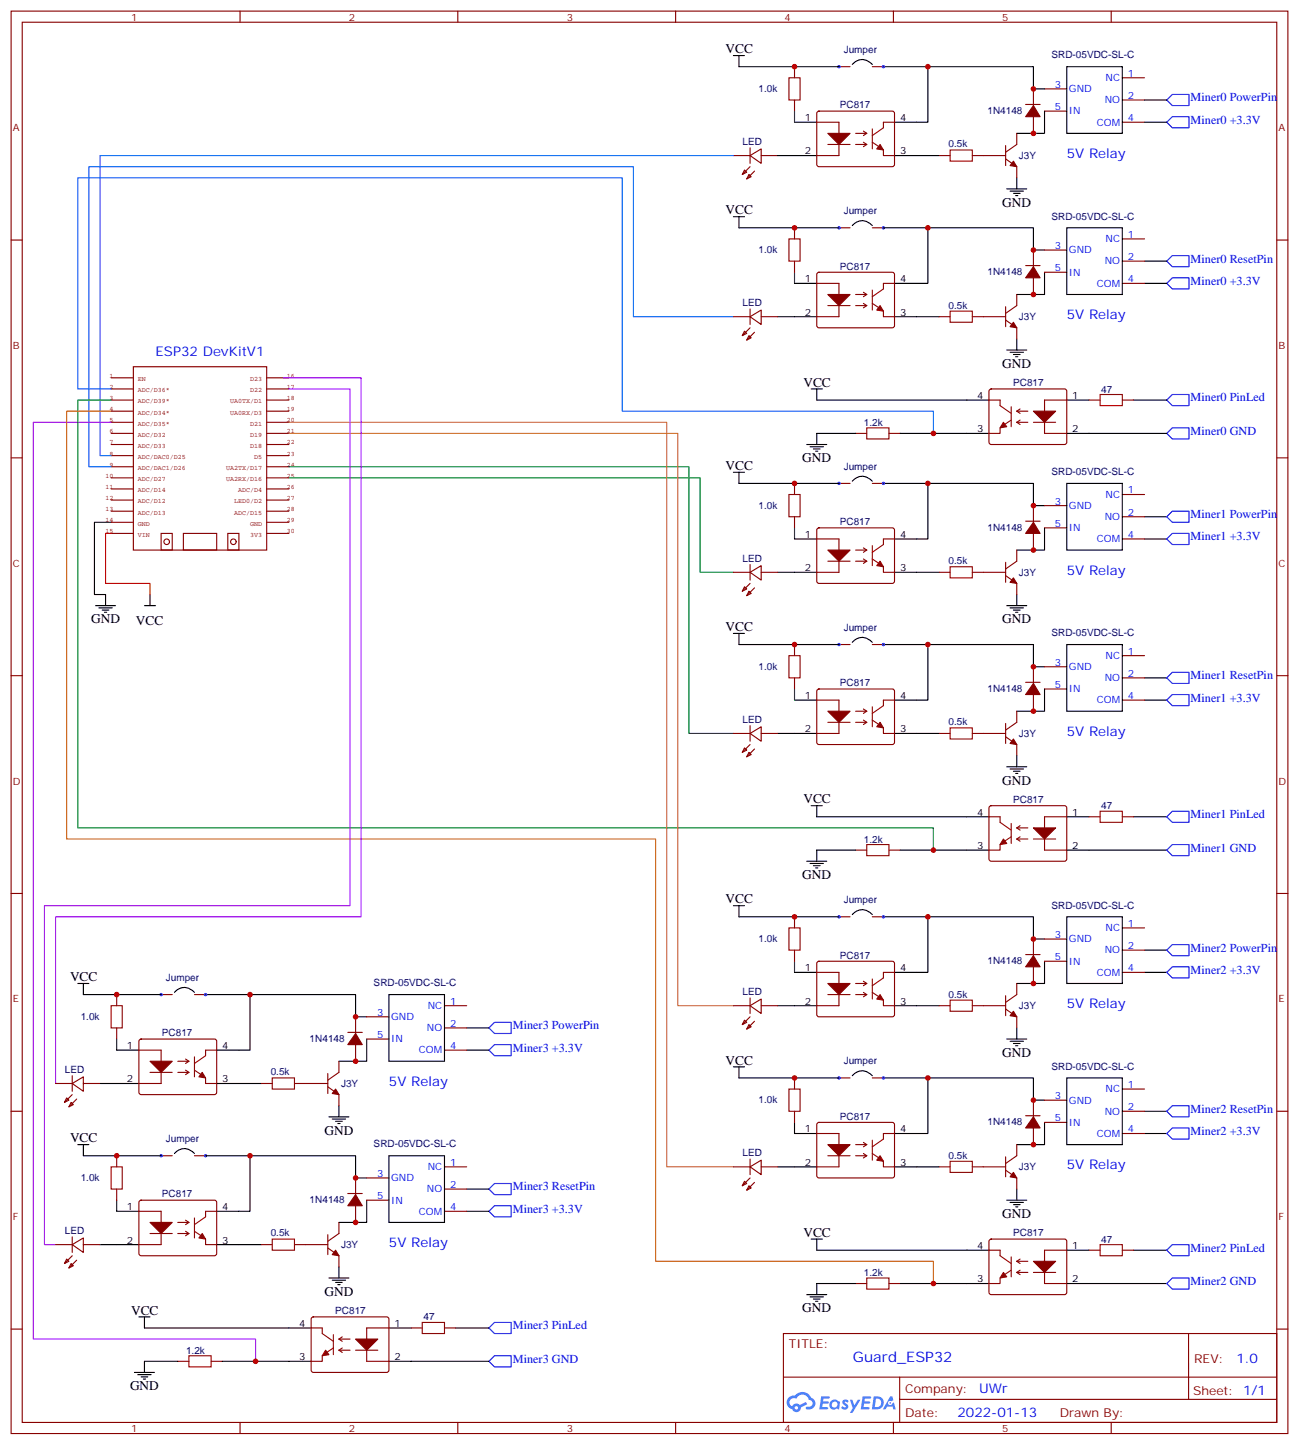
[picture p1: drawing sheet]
<svg xmlns="http://www.w3.org/2000/svg" width="412mm" height="459mm" viewBox="0 0 412 459" stroke-linecap="round" stroke-linejoin="round" font-family="sans-serif">
<g fill="none" stroke="#870000" stroke-width=".35">
<path d="M3.5 3.5h405.4v451.6h-405.4zM7.1 7.1h398.2v444.5h-398.2zM76.2 3.5v3.6M145.3 3.5v3.6M214.5 3.5v3.6M283.6 3.5v3.6M352.8 3.5v3.6M3.5 76.2h3.6M405.3 76.2h3.6M3.5 145.3h3.6M405.3 145.3h3.6M3.5 214.5h3.6"/>
<path d="M405.3 214.5h3.6M3.5 283.6h3.6M405.3 283.6h3.6M3.5 352.8h3.6M405.3 352.8h3.6M3.5 421.9h3.6M248.7 423.3h156.6v28.3h-156.6zM248.7 437.2h156.5M285.6 437.2v14.1M377.3 423.4v20.8M405.3 421.9h3.6M76.2 451.6v3.5"/>
<path d="M145.3 451.6v3.5M214.5 451.6v3.5M283.6 451.6v3.5M285.6 444.2h119.6M352.8 451.6v3.5"/>
</g>
<g fill="#5487ff">
<path d="M267.7 444.5a1.22 1.22 0 0 1 1.7 .3l-.4 .6a.47 .47 0 0 0-.3-.5 .47 .47 0 0 0-.5 .2l.1 .3a1.14 1.14 0 0 1 .8 1.7 1.14 1.14 0 0 1-1.9 0l-.2-.2 .5-.5 .7 .4a.29 .29 0 0 0 .3-.3 .29 .29 0 0 0-.2-.3 1.04 1.04 0 0 1-.6-1.7z"/>
<path d="M260.7 443.3h2.4l.3 .1-.2 .5-1.8 .1-.1 .9h1.5l.3 .3-.3 .4h-1.6l-.2 1.1h1.7l.2 .4-.2 .3h-2.6z"/>
<path d="M273.8 443.3l2.7 .1-.1 .5-1.8 .1-.2 .9h1.6l.3 .3-.4 .4h-1.6l-.1 1.1h1.7l.2 .4-.2 .3h-2.6z"/>
<path d="M282.6 443.3h.7l.3 1.2-.6 .3a.69 .69 0 0 0-1 .3 .69 .69 0 0 0 .4 1 .69 .69 0 0 0 .9-.6l.5-.3 .6 2.2h-.8l-.2-.9h-1.8l-.5 .9h-.8z"/>
<path d="M269.8 444.3h.8l.6 1.9 1.1-1.9h.9l-2.6 4.2h-.8l.9-1.5z"/>
<path d="M277.4 443.3l-.6 4.1h1.3a2.11 2.11 0 0 0 2.5-2.1 2.11 2.11 0 0 0-2.5-2zM278.1 444a1.43 1.43 0 0 1 1.6 1.6 1.43 1.43 0 0 1-2 1.1z"/>
<path d="M263.7 444.9a1.54 1.54 0 0 0-.1 2.1 1.54 1.54 0 0 0 2.2 .2l.6 .2 .3-2.3-.6-.3a1.49 1.49 0 0 0-2.4 .1zM264 445.9a.94 .94 0 0 1 1.8 0 .94 .94 0 0 1-1.8 0z"/>
<path d="M250.4 443.6a2.18 2.18 0 0 0 1.1 3.8 1.44 1.44 0 0 0 1.6 .9 1.44 1.44 0 0 0 1.2-1.5l2-1-.5-.7-1.9 .9a1.47 1.47 0 0 0-2.4 .5 1.39 1.39 0 0 1-.7-2 1.39 1.39 0 0 1 2-.5 2.12 2.12 0 0 1 2.2-1.3 2.12 2.12 0 0 1 1.9 1.7 1.14 1.14 0 0 1 1.1 1.4 1.14 1.14 0 0 1-1.7 .8 .43 .43 0 0 0-.5 .3 .43 .43 0 0 0 .4 .5 1.98 1.98 0 0 0 2.5-1.2 1.98 1.98 0 0 0-1.2-2.5 3.1 3.1 0 0 0-5.3-.7l-.9 .1zM252.3 446.9a.55 .55 0 0 1 1.1 0 .55 .55 0 0 1-1.1 0z"/>
<circle cx="282.6" cy="445.4" r=".26"/>
</g>
<g fill="none" stroke="#850000" stroke-width=".35">
<path d="M35.3 119.9h7M42.3 116.4h42.4v58.2h-42.4zM84.7 119.9h7M35.3 137.6h7M35.3 134.1h7M35.3 130.5h7M35.3 127h7M35.3 123.5h7M84.7 137.6h7M84.7 134.1h7M84.7 130.5h7M84.7 127h7"/>
<path d="M84.7 123.5h7M35.3 148.2h7M35.3 144.6h7M35.3 141.1h7M35.3 158.7h7M35.3 155.2h7M35.3 151.7h7M84.7 148.2h7M84.7 144.6h7M84.7 141.1h7M84.7 158.7h7M84.7 155.2h7"/>
<path d="M84.7 151.7h7M35.3 169.3h7M35.3 165.8h7M35.3 162.3h7M51.2 169.3h3.5v5.3h-3.5zM58.2 169.3h10.6v5.3h-10.6zM72.3 169.3h3.5v5.3h-3.5zM84.7 169.3h7M84.7 165.8h7M84.7 162.3h7"/>
<circle cx="52.9" cy="172" r=".88"/>
<circle cx="74.1" cy="172" r=".88"/>
</g>
<g fill="none" stroke="#a10000" stroke-width=".35">
<path d="M250.5 24.7h3.5v7.1h-3.5zM276.9 45.2l2.1 1.4M276.9 40.9v6.4M280.5 40.6l-3.6 2.4M301.6 47.6h7.1v3.6h-7.1zM250.5 75.8h3.5v7.1h-3.5zM276.9 92.1v6.3M276.9 96.3l2.1 1.4M280.5 91.7l-3.6 2.5M301.6 98.8h7.1v3.5h-7.1zM275.2 135.8h7v3.5h-7zM317.5 128.8l3.5 2.4"/>
<path d="M321 133.3l-2.1 1.5M321 129.1v6.4M349.2 125.2h7.1v3.6h-7.1zM250.5 157h3.5v7h-3.5zM276.9 173.2v6.4M276.9 177.4l2.1 1.5M280.5 172.9l-3.6 2.4M301.6 179.9h7.1v3.5h-7.1zM250.5 208.1h3.5v7.1h-3.5zM276.9 224.4v6.3M276.9 228.6l2.1 1.4M280.5 224l-3.6 2.5"/>
<path d="M301.6 231.1h7.1v3.5h-7.1zM349.2 257.5h7.1v3.6h-7.1zM275.2 268.1h7v3.5h-7zM317.5 261.1l3.5 2.4M321 261.4v6.4M321 265.6l-2.1 1.5M250.5 294.6h3.5v7h-3.5zM35.3 319.3h3.5v7h-3.5zM276.9 310.8v6.3M276.9 315l2.1 1.4M280.5 310.4l-3.6 2.5M301.6 317.5h7.1v3.5h-7.1z"/>
<path d="M61.7 339.7l2.2 1.4M61.7 335.5v6.3M65.3 335.1l-3.6 2.5M86.4 342.2h7.1v3.5h-7.1zM250.5 345.7h3.5v7.1h-3.5zM35.3 370.4h3.5v7.1h-3.5zM276.9 361.9v6.4M276.9 366.2l2.1 1.4M280.5 361.6l-3.6 2.5M301.6 368.7h7.1v3.5h-7.1zM61.7 386.6v6.4M61.7 390.9l2.2 1.4"/>
<path d="M65.3 386.3l-3.6 2.5M86.4 393.3h7.1v3.6h-7.1zM317.5 398.6l3.5 2.5M321 399v6.3M349.2 395.1h7.1v3.5h-7.1zM134.1 419.8h7v3.5h-7zM275.2 405.7h7v3.5h-7zM321 403.2l-2.1 1.4M60 430.4h7v3.5h-7zM102.3 423.3l3.5 2.5M105.8 427.9l-2.1 1.4M105.8 423.7v6.3"/>
</g>
<g fill="#a10000" stroke="#a10000" stroke-width=".35">
<path d="M279.4 45.9l1.1 1.7-2.2-.3z"/>
<path d="M318.6 134.1l1 1.4-2.1 .3z"/>
<path d="M279.4 97l1.1 1.8-2.2-.4z"/>
<path d="M279.4 229.3l1.1 1.8-2.2-.4z"/>
<path d="M318.6 266.3l1 1.5-2.1 .3z"/>
<path d="M279.4 178.2l1.1 1.7-2.2-.3z"/>
<path d="M279.4 366.9l1.1 1.8-2.2-.4z"/>
<path d="M318.6 403.9l1 1.4-2.1 .4z"/>
<path d="M279.4 315.7l1.1 1.8-2.2-.4z"/>
<path d="M64.2 340.4l1.1 1.8-2.2-.4z"/>
<path d="M64.2 391.6l1.1 1.7-2.2-.3z"/>
<path d="M103.4 428.6l1 1.4-2.1 .4z"/>
</g>
<g fill="none" stroke="#000" stroke-width=".35">
<path d="M232.8 17.6h3.6M234.6 17.6v3.6h31.7M252.2 38.8h7.1M270.6 20.5a4 4 0 0 1 6.3 0M280.5 21.2h47.6v7h3.5M294.6 21.2v17.6h-10.6M331.6 35.3v7h-8.8M338.7 21.2h17.6v21.1h-17.6zM363.4 38.8h7M363.4 31.8h7M246.9 49.4h12.4M284 49.4h14.1"/>
<path d="M319.6 60h6.4M322.8 56.4v3.6M232.8 68.8h3.6M234.6 68.8v3.5h31.7M270.6 71.6a4 4 0 0 1 6.3 0M280.5 72.3h47.6v7.1h3.5M294.6 72.3v17.7h-10.6M320.7 60.7h4.2M321.7 61.4h2.1M322.4 62.1h.7M338.7 72.3h17.6v21.2h-17.6zM252.2 90h7.1"/>
<path d="M331.6 86.4v7.1h-8.8M363.4 90h7M363.4 82.9h7M246.9 100.5h12.4M284 100.5h14.1M319.6 111.1h6.4M320.7 111.8h4.2M321.7 112.5h2.1M322.4 113.2h.7M322.8 107.6v3.5M257.5 123.5h3.6M259.3 123.5v3.5h54.7"/>
<path d="M271.6 137.6h-12.3v3.5M285.8 137.6h28.2M338.7 127h7M338.7 137.6h31.7M359.8 127h10.6M232.8 149.9h3.6M234.6 149.9v3.6h31.7M256.1 141.1h6.4M257.2 141.8h4.2M258.2 142.5h2.1M258.9 143.2h.7M270.6 152.8a4 4 0 0 1 6.3 0"/>
<path d="M280.5 153.5h47.6v7h3.5M294.6 153.5v17.6h-10.6M338.7 153.5h17.6v21.1h-17.6zM35.3 165.8h-5.3v22.9h3.5v3.6M252.2 171.1h7.1M331.6 167.6v7h-8.8M363.4 171.1h7M363.4 164h7M30.3 192.3h6.4M31.4 193h4.2M32.5 193.7h2.1M33.2 194.4h.7"/>
<path d="M45.9 192.3h3.5M47.6 188.7v3.6M246.9 181.7h12.4M284 181.7h14.1M319.6 192.3h6.4M320.7 193h4.2M321.7 193.7h2.1M322.4 194.4h.7M322.8 188.7v3.6M232.8 201.1h3.6M234.6 201.1v3.5h31.7M270.6 203.9a4 4 0 0 1 6.3 0"/>
<path d="M280.5 204.6h47.6v7.1h3.5M294.6 204.6v17.6h-10.6M331.6 218.7v7.1h-8.8M338.7 204.6h17.6v21.2h-17.6zM363.4 215.2h7M246.9 232.8h12.4M252.2 222.2h7.1M284 232.8h14.1M322.8 239.9v3.5M363.4 222.2h7M257.5 255.8h3.6M259.3 255.8v3.5h54.7"/>
<path d="M319.6 243.4h6.4M320.7 244.1h4.2M321.7 244.8h2.1M322.4 245.5h.7M338.7 259.3h7M359.8 259.3h10.6M256.1 273.4h6.4M257.2 274.1h4.2M258.2 274.8h2.1M258.9 275.5h.7M271.6 269.9h-12.3v3.5M285.8 269.9h28.2"/>
<path d="M338.7 269.9h31.7M232.8 287.5h3.6M234.6 287.5v3.5h31.7M270.6 290.3a4 4 0 0 1 6.3 0M280.5 291h47.6v7.1h3.5M294.6 291v17.7h-10.6M338.7 291h17.6v21.2h-17.6zM24.7 312.2h3.5M26.5 312.2v3.5h24.7M55.4 315a4 4 0 0 1 6.3 0M65.3 315.7h47.6v7.1h3.5M79.4 315.7v17.7h-10.6"/>
<path d="M123.5 315.7h17.6v21.2h-17.6zM246.9 319.3h12.4M252.2 308.7h7.1M284 319.3h14.1M331.6 305.2v7h-8.8M363.4 308.7h7M363.4 301.6h7M37 329.8v3.6h7.1M116.4 329.8v7.1h-8.8M148.2 333.4h7M148.2 326.3h7M232.8 338.7h3.6"/>
<path d="M234.6 338.7v3.5h31.7M319.6 329.8h6.4M320.7 330.6h4.2M321.7 331.3h2.1M322.4 332h.7M322.8 326.3v3.5M31.7 344h12.4M68.8 344h14.1M104.4 354.5h6.4M105.5 355.2h4.2M106.5 356h2.2M107.2 356.7h.7"/>
<path d="M107.6 351v3.5M252.2 356.3v3.5h7.1M270.6 341.5a4 4 0 0 1 6.3 0M280.5 342.2h47.6v7h3.5M294.6 342.2v17.6h-10.6M331.6 356.3v7.1h-8.8M338.7 342.2h17.6v21.2h-17.6zM363.4 352.8h7M363.4 359.8h7M24.7 363.4h3.5M26.5 363.4v3.5h24.7M55.4 366.2a4 4 0 0 1 6.3 0"/>
<path d="M65.3 366.9h47.6v7h3.5M79.4 366.9v17.6h-10.6M123.5 366.9h17.6v21.2h-17.6zM148.2 377.5h7M246.9 370.4h12.4M284 370.4h14.1M322.8 377.5v3.5M31.7 395.1h12.4M37 381v3.5h7.1M68.8 395.1h14.1M116.4 381v7.1h-8.8M148.2 384.5h7"/>
<path d="M257.5 393.3h3.6M259.3 393.3v3.6h54.7M319.6 381h6.4M320.7 381.7h4.2M321.7 382.4h2.1M322.4 383.1h.7M338.7 396.9h7M359.8 396.9h10.6M44.1 418h3.5M45.9 418v3.6h52.9M104.4 405.7h6.4M105.5 406.4h4.2"/>
<path d="M106.5 407.1h2.2M107.2 407.8h.7M107.6 402.2v3.5M256.1 411h6.4M257.2 411.7h4.2M258.2 412.4h2.1M258.9 413.1h.7M271.6 407.5h-12.3v3.5M285.8 407.5h28.2M338.7 407.5h31.7M42.7 435.7h6.3M43.7 436.4h4.3"/>
<path d="M44.8 437.1h2.1M45.5 437.8h.7M56.4 432.2h-10.5v3.5M70.6 432.2h28.2M123.5 432.2h31.7M123.5 421.6h7M144.6 421.6h10.6"/>
</g>
<g fill="none" stroke="#870000" stroke-width=".35">
<path d="M252.2 21.2v3.5M252.2 31.8v3.5M259.3 38.8h7v10.6h-7M259.5 35.5l.5-.2h23.3l.5 .2 .2 .5-.1 16.5-.6 .4h-23.6l-.4-.7v-16.2zM266.3 21.2h3.6M276.9 21.2h3.6M284 38.8h-3.5v1.8M325.6 33.2h4.6M328.1 28.2v5.3M328.1 37v5.3M331.6 35.3h7.1M331.6 28.2h7.1"/>
<path d="M356.3 38.8h7.1M356.3 24.7h7.1M356.3 31.8h7.1M232.8 49.4h5.3M236.4 54l.7 .7-1.4 .7zM237.8 55.4l.7 .7-1.4 .7zM238.1 49.4l3.6-2.1v4.6zM238.1 52.9l-2.4 2.5M238.1 46.9v5M239.5 54.3l-2.4 2.5M241.7 49.4h5.2M262.8 45.9h7.1"/>
<path d="M271.6 45.9h3.6M271.6 42.3h3.6M274.1 45.2l1.1 .7M274.1 41.6l1.1 .7M275.2 45.9l-1.1 .7M275.2 42.3l-1.1 .7M280.5 47.6v1.8h3.5M298.1 49.4h3.5M308.7 49.4h10.6M319.3 50.4l3.5 2.5v3.5M319.3 46.2v6.4M322.8 42.3v3.6l-3.5 2.4"/>
<path d="M252.2 72.3v3.5M266.3 72.3h3.6M276.9 72.3h3.6M328.1 79.4v5.3M331.6 79.4h7.1M356.3 75.8h7.1M238.1 98.1v4.9M252.2 82.9v3.5M259.3 90h7v10.5h-7M259.5 86.6l.5-.2h23.3l.5 .2 .2 .5-.1 16.5-.6 .5-23.6-.1-.4-.6v-16.3zM262.8 97h7.1M271.6 97h3.6"/>
<path d="M271.6 93.5h3.6M274.1 96.3l1.1 .7M274.1 92.8l1.1 .7M275.2 97l-1.1 .7M275.2 93.5l-1.1 .7M280.5 98.8v1.7h3.5M284 90h-3.5v1.7M319.3 97.4v6.3M322.8 93.5v3.5l-3.5 2.5M325.6 84.3h4.6M328.1 88.2v5.3M331.6 86.4h7.1"/>
<path d="M356.3 90h7.1M356.3 82.9h7.1M232.8 100.5h5.3M236.4 105.1l.7 .7-1.4 .7zM237.8 106.5l.7 .7-1.4 .7zM238.1 100.5l3.6-2.1v4.6zM238.1 104.1l-2.4 2.4M239.5 105.5l-2.4 2.4M241.7 100.5h5.2M298.1 100.5h3.5M308.7 100.5h10.6M319.3 101.6l3.5 2.5v3.5"/>
<path d="M271.6 137.6h3.6M282.2 137.6h3.6M314 127h3.5v1.8M314.2 123.7l.5-.2h23.3l.5 .2 .2 .5-.1 16.5-.6 .4-23.6-.1-.4-.6v-16.2zM317.5 135.8v1.8h-3.5M322.8 134.1l1 .7M322.8 134.1h3.5M322.8 130.5l1 .7M322.8 130.5h3.5M323.8 133.3l-1 .8M323.8 129.8l-1 .7M328.1 134.1h7"/>
<path d="M338.7 127h-7.1v10.6h7.1M345.7 127h3.5M356.3 127h3.5M252.2 153.5v3.5M266.3 153.5h3.6M276.9 153.5h3.6M356.3 157h7.1M238.1 179.2v4.9M252.2 164v3.6M259.3 171.1h7v10.6h-7M259.5 167.8l.5-.2h23.3l.5 .2 .2 .5-.1 16.5-.6 .4-23.6-.1-.4-.6v-16.2zM262.8 178.2h7.1"/>
<path d="M271.6 178.2h3.6M271.6 174.6h3.6M274.1 177.4l1.1 .8M274.1 173.9l1.1 .7M275.2 178.2l-1.1 .7M275.2 174.6l-1.1 .7M280.5 179.9v1.8h3.5M284 171.1h-3.5v1.8M319.3 178.5v6.4M322.8 174.6v3.6l-3.5 2.4M325.6 165.5h4.6M328.1 160.5v5.3"/>
<path d="M328.1 169.3v5.3M331.6 167.6h7.1M331.6 160.5h7.1M356.3 171.1h7.1M356.3 164h7.1M232.8 181.7h5.3M236.4 186.3l.7 .7-1.4 .7zM237.8 187.7l.7 .7-1.4 .7zM238.1 181.7l3.6-2.1v4.5zM238.1 185.2l-2.4 2.5M239.5 186.6l-2.4 2.5M241.7 181.7h5.2"/>
<path d="M298.1 181.7h3.5M308.7 181.7h10.6M319.3 182.7l3.5 2.5v3.5M252.2 204.6v3.5M252.2 215.2v3.5M259.5 218.9l.5-.2h23.3l.5 .2 .2 .5-.1 16.5-.6 .5-23.6-.1-.4-.6v-16.3zM266.3 204.6h3.6M276.9 204.6h3.6M325.6 216.6h4.6M328.1 211.7v5.3M331.6 218.7h7.1M331.6 211.7h7.1"/>
<path d="M356.3 208.1h7.1M356.3 215.2h7.1M232.8 232.8h5.3M236.4 237.4l.7 .7-1.4 .7zM237.8 238.8l.7 .7-1.4 .7zM238.1 232.8l3.6-2.1v4.6zM238.1 230.4v4.9M238.1 236.4l-2.4 2.4M239.5 237.8l-2.4 2.4M241.7 232.8h5.2M259.3 222.2h7v10.6h-7M262.8 229.3h7.1"/>
<path d="M271.6 229.3h3.6M271.6 225.8h3.6M274.1 228.6l1.1 .7M274.1 225.1l1.1 .7M275.2 229.3l-1.1 .7M275.2 225.8l-1.1 .7M280.5 231.1v1.7h3.5M284 222.2h-3.5v1.8M298.1 232.8h3.5M308.7 232.8h10.6M319.3 233.9l3.5 2.5v3.5M319.3 229.7v6.3"/>
<path d="M322.8 225.8v3.5l-3.5 2.5M328.1 220.5v5.3M356.3 222.2h7.1M314 259.3h3.5v1.8M314.2 256l.5-.2h23.3l.5 .2 .2 .5-.1 16.5-.6 .4-23.6-.1-.4-.6v-16.2zM338.7 259.3h-7.1v10.6h7.1M345.7 259.3h3.5M356.3 259.3h3.5M271.6 269.9h3.6M282.2 269.9h3.6M317.5 268.1v1.8h-3.5M322.8 266.3l1 .8"/>
<path d="M322.8 266.3h3.5M322.8 262.8l1 .7M322.8 262.8h3.5M323.8 265.6l-1 .7M323.8 262.1l-1 .7M328.1 266.3h7M252.2 291v3.6M266.3 291h3.6M276.9 291h3.6M328.1 298.1v5.3M331.6 298.1h7.1M356.3 294.6h7.1"/>
<path d="M37 315.7v3.6M51.2 315.7h3.5M61.7 315.7h3.6M141.1 319.3h7.1M232.8 319.3h5.3M238.1 319.3l3.6-2.2v4.6zM238.1 316.8v4.9M241.7 319.3h5.2M252.2 301.6v3.6M259.3 308.7h7v10.6h-7M259.5 305.4l.5-.2h23.3l.5 .2 .2 .5-.1 16.5-.6 .4-23.6-.1-.4-.6v-16.2zM262.8 315.7h7.1"/>
<path d="M271.6 315.7h3.6M271.6 312.2h3.6M274.1 315l1.1 .7M274.1 311.5l1.1 .7M275.2 315.7l-1.1 .7M275.2 312.2l-1.1 .7M280.5 317.5v1.8h3.5M284 308.7h-3.5v1.7M298.1 319.3h3.5M308.7 319.3h10.6M319.3 316.1v6.3M322.8 312.2v3.5l-3.5 2.5"/>
<path d="M325.6 303h4.6M328.1 306.9v5.3M331.6 305.2h7.1M356.3 308.7h7.1M356.3 301.6h7.1M37 326.3v3.5M44.1 333.4h7.1v10.6h-7.1M44.3 330.1l.5-.3h23.3l.5 .3 .2 .5-.1 16.5-.6 .4-23.6-.1-.4-.6v-16.2zM56.4 336.9h3.6M58.9 339.7l1.1 .7M58.9 336.2l1.1 .7M60 336.9l-1.1 .7"/>
<path d="M68.8 333.4h-3.5v1.7M107.6 336.9v3.5l-3.5 2.5M110.4 327.7h4.6M112.9 322.8v5.3M112.9 331.6v5.3M116.4 329.8h7.1M116.4 322.8h7.1M141.1 333.4h7.1M141.1 326.3h7.1M236.4 323.8l.7 .8-1.4 .7zM237.8 325.3l.7 .7-1.4 .7zM238.1 322.8l-2.4 2.5"/>
<path d="M239.5 324.2l-2.4 2.5M319.3 320.3l3.5 2.5v3.5M17.6 344h5.3M21.2 348.5l.7 .7-1.4 .8zM22.6 350l.7 .7-1.4 .7zM22.9 344l3.6-2.2v4.6zM22.9 347.5l-2.4 2.5M22.9 341.5v4.9M24.3 348.9l-2.4 2.5M26.5 344h5.2M47.6 340.4h7.1M56.4 340.4h3.6"/>
<path d="M60 340.4l-1.1 .7M65.3 342.2v1.8h3.5M82.9 344h3.5M93.5 344h10.6M104.1 345l3.5 2.5v3.5M104.1 340.8v6.3M252.2 342.2v3.5M252.2 352.8v3.5M259.3 359.8h7v10.6h-7M259.5 356.5l.5-.2h23.3l.5 .2 .2 .5-.1 16.5-.6 .4h-23.6l-.4-.7v-16.2zM266.3 342.2h3.6M276.9 342.2h3.6"/>
<path d="M284 359.8h-3.5v1.8M325.6 354.2h4.6M328.1 349.2v5.3M328.1 358.1v5.3M331.6 356.3h7.1M331.6 349.2h7.1M356.3 359.8h7.1M356.3 345.7h7.1M356.3 352.8h7.1M37 366.9v3.5M37 377.5v3.5M51.2 366.9h3.5"/>
<path d="M61.7 366.9h3.6M110.4 378.9h4.6M112.9 373.9v5.3M116.4 373.9h7.1M141.1 370.4h7.1M141.1 377.5h7.1M232.8 370.4h5.3M236.4 375l.7 .7-1.4 .7zM237.8 376.4l.7 .7-1.4 .7zM238.1 370.4l3.6-2.1v4.6zM238.1 367.9v5M238.1 373.9l-2.4 2.5"/>
<path d="M239.5 375.4l-2.4 2.4M241.7 370.4h5.2M262.8 366.9h7.1M271.6 366.9h3.6M271.6 363.4h3.6M274.1 366.2l1.1 .7M274.1 362.7l1.1 .7M275.2 366.9l-1.1 .7M275.2 363.4l-1.1 .7M280.5 368.7v1.7h3.5M298.1 370.4h3.5M308.7 370.4h10.6"/>
<path d="M319.3 371.5l3.5 2.4v3.6M319.3 367.2v6.4M322.8 363.4v3.5l-3.5 2.5M17.6 395.1h5.3M21.2 399.7l.7 .7-1.4 .7zM22.9 395.1l3.6-2.1v4.6zM22.9 392.6v5M22.9 398.6l-2.4 2.5M26.5 395.1h5.2M44.1 384.5h7.1v10.6h-7.1M44.3 381.2l.5-.2h23.3l.5 .2 .2 .5-.1 16.5-.6 .4h-23.6l-.4-.7v-16.2zM47.6 391.6h7.1"/>
<path d="M56.4 391.6h3.6M56.4 388.1h3.6M58.9 390.9l1.1 .7M58.9 387.3l1.1 .8M60 391.6l-1.1 .7M60 388.1l-1.1 .7M65.3 393.3v1.8h3.5M68.8 384.5h-3.5v1.8M82.9 395.1h3.5M93.5 395.1h10.6M104.1 396.2l3.5 2.4v3.6M104.1 391.9v6.4"/>
<path d="M107.6 388.1v3.5l-3.5 2.5M112.9 382.8v5.3M116.4 381h7.1M141.1 384.5h7.1M314 396.9h3.5v1.7M314.2 393.6l.5-.3h23.3l.5 .3 .2 .5-.1 16.5-.6 .4-23.6-.1-.4-.6v-16.2zM323.8 399.7l-1 .7M338.7 396.9h-7.1v10.6h7.1M345.7 396.9h3.5M356.3 396.9h3.5M22.6 401.1l.7 .7-1.4 .7zM24.3 400l-2.4 2.5"/>
<path d="M99 418.2l.5-.2h23.3l.5 .2 .2 .5-.1 16.5-.6 .5-23.6-.1-.4-.6v-16.3zM271.6 407.5h3.6M282.2 407.5h3.6M317.5 405.7v1.8h-3.5M322.8 403.9l1 .7M322.8 403.9h3.5M322.8 400.4l1 .7M322.8 400.4h3.5M323.8 403.2l-1 .7M328.1 403.9h7M56.4 432.2h3.6M67 432.2h3.6"/>
<path d="M98.8 421.6h3.5v1.7M102.3 430.4v1.8h-3.5M107.6 428.6l1.1 .7M107.6 428.6h3.5M107.6 425.1l1.1 .7M107.6 425.1h3.5M108.7 427.9l-1.1 .7M108.7 424.4l-1.1 .7M112.9 428.6h7M123.5 421.6h-7.1v10.6h7.1M130.5 421.6h3.6M141.1 421.6h3.5"/>
</g>
<g fill="#870000" stroke="#870000" stroke-width=".35">
<path d="M262.8 42.3h7.1l-3.6 3.6z"/>
<path d="M328.1 33.5l2.1 3.5h-4.6z"/>
<path d="M328.1 130.5h7l-3.5 3.6z"/>
<path d="M262.8 93.5h7.1l-3.6 3.5z"/>
<path d="M262.8 225.8h7.1l-3.6 3.5z"/>
<path d="M321.7 234.6l1.1 1.8-2.1-.4z"/>
<path d="M328.1 262.8h7l-3.5 3.5z"/>
<path d="M262.8 174.6h7.1l-3.6 3.6z"/>
<path d="M262.8 363.4h7.1l-3.6 3.5z"/>
<path d="M328.1 400.4h7l-3.5 3.5z"/>
<path d="M262.8 312.2h7.1l-3.6 3.5z"/>
<path d="M47.6 336.9h7.1l-3.5 3.5z"/>
<path d="M47.6 388.1h7.1l-3.5 3.5z"/>
<path d="M112.9 425.1h7l-3.5 3.5z"/>
<path d="M321.7 51.2l1.1 1.7-2.1-.3z"/>
<path d="M321.7 102.3l1.1 1.8-2.1-.4z"/>
<path d="M321.7 183.4l1.1 1.8-2.1-.3z"/>
<path d="M321.7 321l1.1 1.8-2.1-.4z"/>
<path d="M321.7 372.2l1.1 1.7-2.1-.3z"/>
<path d="M106.5 345.7l1.1 1.8-2.1-.4z"/>
<path d="M106.5 396.9l1.1 1.7-2.1-.3z"/>
<path d="M328.1 84.7l2.1 3.5h-4.6z"/>
<path d="M328.1 165.8l2.1 3.5h-4.6z"/>
<path d="M328.1 217l2.1 3.5h-4.6z"/>
<path d="M328.1 303.4l2.1 3.5h-4.6z"/>
<path d="M328.1 354.5l2.1 3.6h-4.6z"/>
<path d="M112.9 328.1l2.1 3.5h-4.6z"/>
<path d="M112.9 379.2l2.1 3.6h-4.6z"/>
</g>
<path d="M252.2 35.3v3.5" fill="none" stroke="#333" stroke-width=".35"/>
<g fill="none" stroke="#00f" stroke-width=".35">
<path d="M370.4 38.8l1.8-1.8h5.3v3.6h-5.3zM370.4 31.8l1.8-1.8h5.3v3.5h-5.3zM370.4 82.9l1.8-1.8h5.3v3.6h-5.3zM370.4 90l1.8-1.8h5.3v3.5h-5.3zM370.4 137.6l1.8-1.8h5.3v3.5h-5.3zM370.4 127l1.8-1.8h5.3v3.6h-5.3zM370.4 164l1.8-1.7h5.3v3.5h-5.3zM370.4 171.1l1.8-1.8h5.3v3.6h-5.3zM370.4 215.2l1.8-1.8h5.3v3.6h-5.3zM370.4 222.2l1.8-1.7h5.3v3.5h-5.3zM370.4 259.3l1.8-1.8h5.3v3.6h-5.3zM370.4 269.9l1.8-1.8h5.3v3.5h-5.3z"/>
<path d="M370.4 301.6l1.8-1.7h5.3v3.5h-5.3zM370.4 308.7l1.8-1.8h5.3v3.5h-5.3zM155.2 333.4l1.8-1.8h5.3v3.5h-5.3zM155.2 326.3l1.8-1.7h5.3v3.5h-5.3zM370.4 359.8l1.8-1.7h5.3v3.5h-5.3zM370.4 352.8l1.8-1.8h5.3v3.5h-5.3zM155.2 377.5l1.8-1.8h5.3v3.5h-5.3zM155.2 384.5l1.8-1.7h5.3v3.5h-5.3zM370.4 396.9l1.8-1.8h5.3v3.5h-5.3zM370.4 407.5l1.8-1.8h5.3v3.5h-5.3zM155.2 432.2l1.8-1.8h5.3v3.5h-5.3zM155.2 421.6l1.8-1.8h5.3v3.5h-5.3z"/>
<circle cx="266.3" cy="21.2" r=".35"/>
<circle cx="280.5" cy="21.2" r=".35"/>
<circle cx="266.3" cy="72.3" r=".35"/>
<circle cx="280.5" cy="72.3" r=".35"/>
<circle cx="266.3" cy="153.5" r=".35"/>
<circle cx="280.5" cy="153.5" r=".35"/>
<circle cx="266.3" cy="204.6" r=".35"/>
<circle cx="280.5" cy="204.6" r=".35"/>
<circle cx="266.3" cy="291" r=".35"/>
<circle cx="280.5" cy="291" r=".35"/>
<circle cx="51.2" cy="315.7" r=".35"/>
<circle cx="65.3" cy="315.7" r=".35"/>
<circle cx="266.3" cy="342.2" r=".35"/>
<circle cx="280.5" cy="342.2" r=".35"/>
<circle cx="51.2" cy="366.9" r=".35"/>
<circle cx="65.3" cy="366.9" r=".35"/>
</g>
<path d="M252.2 86.4v3.6M35.3 127h-10.6v135.8h271.6v7.1M91.7 151.7h130.5v30h10.6M91.7 148.2h127v84.6h14.1M252.2 167.6v3.5M252.2 218.7v3.5M252.2 305.2v3.5" fill="none" stroke="#008700" stroke-width=".35"/>
<path d="M232.8 49.4h-201.1v95.2h3.6M232.8 100.5h-31.7v-47.6h-172.9v95.3h7.1M35.3 123.5h-10.6v-67.1h172.9v74.1h98.7v7.1" fill="none" stroke="#06f" stroke-width=".35"/>
<path d="M90 119.9h24.7v171.1h-97.1v53M35.3 134.1h-24.7v291h70.5v7.1M91.7 123.5h19.4v164h-97v107.6h3.5" fill="none" stroke="#90f" stroke-width=".35"/>
<path d="M35.3 130.5h-14.1v135.8h186.9v134.1h88.2v7.1" fill="none" stroke="#c60" stroke-width=".35"/>
<path d="M91.7 137.6h123.5v181.7h17.6M91.7 134.1h120v236.3h21.1" fill="none" stroke="#c63" stroke-width=".35"/>
<path d="M35.3 169.3h-1.8v15.9h14.1v3.5" fill="none" stroke="#f00" stroke-width=".35"/>
<g fill="#c00">
<circle cx="328.1" cy="42.3" r=".88"/>
<circle cx="328.1" cy="28.2" r=".88"/>
<circle cx="294.6" cy="21.2" r=".88"/>
<circle cx="294.6" cy="72.3" r=".88"/>
<circle cx="294.6" cy="204.6" r=".88"/>
<circle cx="294.6" cy="153.5" r=".88"/>
<circle cx="294.6" cy="342.2" r=".88"/>
<circle cx="294.6" cy="291" r=".88"/>
<circle cx="79.4" cy="315.7" r=".88"/>
<circle cx="79.4" cy="366.9" r=".88"/>
<circle cx="252.2" cy="21.2" r=".88"/>
<circle cx="296.3" cy="137.6" r=".88"/>
<circle cx="296.3" cy="269.9" r=".88"/>
<circle cx="296.3" cy="407.5" r=".88"/>
<circle cx="81.1" cy="432.2" r=".88"/>
<circle cx="252.2" cy="72.3" r=".88"/>
<circle cx="252.2" cy="153.5" r=".88"/>
<circle cx="252.2" cy="204.6" r=".88"/>
<circle cx="252.2" cy="291" r=".88"/>
<circle cx="252.2" cy="342.2" r=".88"/>
<circle cx="37" cy="315.7" r=".88"/>
<circle cx="37" cy="366.9" r=".88"/>
<circle cx="328.1" cy="79.4" r=".88"/>
<circle cx="328.1" cy="93.5" r=".88"/>
<circle cx="328.1" cy="160.5" r=".88"/>
<circle cx="328.1" cy="174.6" r=".88"/>
<circle cx="328.1" cy="211.7" r=".88"/>
<circle cx="328.1" cy="225.8" r=".88"/>
<circle cx="328.1" cy="298.1" r=".88"/>
<circle cx="328.1" cy="312.2" r=".88"/>
<circle cx="328.1" cy="349.2" r=".88"/>
<circle cx="328.1" cy="363.4" r=".88"/>
<circle cx="112.9" cy="322.8" r=".88"/>
<circle cx="112.9" cy="336.9" r=".88"/>
<circle cx="112.9" cy="373.9" r=".88"/>
<circle cx="112.9" cy="388.1" r=".88"/>
</g>
<text font-size="4.6" fill="#00f" x="270.8" y="432.4">Guard_ESP32</text>
<g font-size="4.2">
<text x="230.4" y="16.9">VCC</text>
<text x="318.2" y="65.6">GND</text>
<text x="230.4" y="68.1">VCC</text>
<text x="318.2" y="116.8">GND</text>
<text x="255.1" y="122.8">VCC</text>
<text x="230.4" y="149.2">VCC</text>
<text x="254.7" y="146.8">GND</text>
<text x="28.9" y="197.9">GND</text>
<text x="318.2" y="197.9">GND</text>
<text x="43.1" y="198.3">VCC</text>
<text x="230.4" y="200.4">VCC</text>
<text x="318.2" y="249.1">GND</text>
<text x="255.1" y="255.1">VCC</text>
<text x="254.7" y="279">GND</text>
<text x="230.4" y="286.8">VCC</text>
<text x="22.2" y="311.5">VCC</text>
<text x="318.2" y="335.5">GND</text>
<text x="230.4" y="338">VCC</text>
<text x="22.2" y="362.7">VCC</text>
<text x="103" y="360.2">GND</text>
<text x="318.2" y="386.6">GND</text>
<text x="255.1" y="392.6">VCC</text>
<text x="103" y="411.3">GND</text>
<text x="41.6" y="417.3">VCC</text>
<text x="254.7" y="416.6">GND</text>
<text x="41.3" y="441.3">GND</text>
</g>
<g font-size="4.2" fill="#00f">
<text x="338.7" y="50.1">5V Relay</text>
<text x="338.7" y="101.2">5V Relay</text>
<text x="49.4" y="112.9">ESP32 DevKitV1</text>
<text x="338.7" y="182.4">5V Relay</text>
<text x="338.7" y="233.5">5V Relay</text>
<text x="338.7" y="320">5V Relay</text>
<text x="123.5" y="344.7">5V Relay</text>
<text x="338.7" y="371.1">5V Relay</text>
<text x="123.5" y="395.8">5V Relay</text>
<text x="392.5" y="432.6">1.0</text>
<text x="310.9" y="442.2">UWr</text>
<text x="304" y="450">2022-01-13</text>
</g>
<g font-size="3.9" fill="#00f">
<text x="378" y="32.2">Miner0 PowerPin</text>
<text x="378" y="39.3">Miner0 +3.3V</text>
<text x="378" y="83.4">Miner0 ResetPin</text>
<text x="378" y="90.4">Miner0 +3.3V</text>
<text x="378" y="127.5">Miner0 PinLed</text>
<text x="378" y="138">Miner0 GND</text>
<text x="378" y="164.5">Miner1 PowerPin</text>
<text x="378" y="171.5">Miner1 +3.3V</text>
<text x="378" y="215.6">Miner1 ResetPin</text>
<text x="378" y="222.7">Miner1 +3.3V</text>
<text x="378" y="259.7">Miner1 PinLed</text>
<text x="378" y="270.3">Miner1 GND</text>
<text x="378" y="302.1">Miner2 PowerPin</text>
<text x="378" y="309.1">Miner2 +3.3V</text>
<text x="162.8" y="326.8">Miner3 PowerPin</text>
<text x="162.8" y="333.8">Miner3 +3.3V</text>
<text x="378" y="353.2">Miner2 ResetPin</text>
<text x="378" y="360.3">Miner2 +3.3V</text>
<text x="162.8" y="377.9">Miner3 ResetPin</text>
<text x="162.8" y="385">Miner3 +3.3V</text>
<text x="378" y="397.3">Miner2 PinLed</text>
<text x="378" y="407.9">Miner2 GND</text>
<text x="162.8" y="422">Miner3 PinLed</text>
<text x="162.8" y="432.6">Miner3 GND</text>
</g>
<g font-size="3.9" fill="#800">
<text x="250.5" y="427.9">TITLE:</text>
<text x="379.1" y="432.6">REV:</text>
<text x="287.4" y="442.1">Company:</text>
<text x="378.7" y="442.7">Sheet: 1/1</text>
<text x="287.4" y="449.8">Date:</text>
<text x="336.4" y="449.9">Drawn By:</text>
</g>
<g font-size="3.2" fill="#800">
<text x="41.6" y="6.5">1</text>
<text x="110.8" y="6.5">2</text>
<text x="179.9" y="6.5">3</text>
<text x="249.1" y="6.5">4</text>
<text x="318.2" y="6.5">5</text>
<text x="4.1" y="41.6">A</text>
<text x="405.9" y="41.6">A</text>
<text x="4.1" y="110.8">B</text>
<text x="405.9" y="110.8">B</text>
<text x="4.1" y="179.9">C</text>
<text x="405.9" y="179.9">C</text>
<text x="4.1" y="249.1">D</text>
<text x="405.9" y="249.1">D</text>
<text x="4.1" y="318.2">E</text>
<text x="405.9" y="318.2">E</text>
<text x="4.1" y="387.3">F</text>
<text x="405.9" y="387.3">F</text>
<text x="41.6" y="454.6">1</text>
<text x="110.8" y="454.6">2</text>
<text x="179.9" y="454.6">3</text>
<text x="249.1" y="454.6">4</text>
<text x="318.2" y="454.6">5</text>
</g>
<g font-size="3.2" fill="#000080">
<text x="267.9" y="16.9">Jumper</text>
<text x="333.8" y="18.5">SRD-05VDC-SL-C</text>
<text x="240.8" y="29.2">1.0k</text>
<text x="266.6" y="34.4">PC817</text>
<text x="313.5" y="36.2">1N4148</text>
<text x="235.8" y="46">LED</text>
<text x="301.2" y="46.8">0.5k</text>
<text x="323.5" y="50.5">J3Y</text>
<text x="267.9" y="68">Jumper</text>
<text x="333.8" y="69.7">SRD-05VDC-SL-C</text>
<text x="240.8" y="80.3">1.0k</text>
<text x="266.6" y="85.6">PC817</text>
<text x="313.5" y="87.3">1N4148</text>
<text x="235.8" y="97.1">LED</text>
<text x="301.2" y="98">0.5k</text>
<text x="323.5" y="101.6">J3Y</text>
<text x="321.6" y="122.6">PC817</text>
<text x="349.6" y="124.6">47</text>
<text x="274.3" y="135.2">1.2k</text>
<text x="267.9" y="149.2">Jumper</text>
<text x="333.8" y="150.8">SRD-05VDC-SL-C</text>
<text x="240.8" y="161.5">1.0k</text>
<text x="266.6" y="166.7">PC817</text>
<text x="313.5" y="168.5">1N4148</text>
<text x="235.8" y="178.3">LED</text>
<text x="301.2" y="179.1">0.5k</text>
<text x="323.5" y="182.8">J3Y</text>
<text x="267.9" y="200.3">Jumper</text>
<text x="333.8" y="202">SRD-05VDC-SL-C</text>
<text x="240.8" y="212.6">1.0k</text>
<text x="266.6" y="217.9">PC817</text>
<text x="313.5" y="219.6">1N4148</text>
<text x="235.8" y="229.4">LED</text>
<text x="301.2" y="230.2">0.5k</text>
<text x="323.5" y="233.9">J3Y</text>
<text x="321.6" y="254.9">PC817</text>
<text x="349.6" y="256.9">47</text>
<text x="274.3" y="267.5">1.2k</text>
<text x="267.9" y="286.8">Jumper</text>
<text x="333.8" y="288.4">SRD-05VDC-SL-C</text>
<text x="240.8" y="299">1.0k</text>
<text x="266.6" y="304.3">PC817</text>
<text x="52.7" y="311.5">Jumper</text>
<text x="313.5" y="306">1N4148</text>
<text x="118.6" y="313.1">SRD-05VDC-SL-C</text>
<text x="235.8" y="315.8">LED</text>
<text x="301.2" y="316.7">0.5k</text>
<text x="25.6" y="323.7">1.0k</text>
<text x="323.5" y="320.3">J3Y</text>
<text x="51.4" y="329">PC817</text>
<text x="98.3" y="330.7">1N4148</text>
<text x="20.6" y="340.5">LED</text>
<text x="86" y="341.4">0.5k</text>
<text x="267.9" y="337.9">Jumper</text>
<text x="333.8" y="339.6">SRD-05VDC-SL-C</text>
<text x="108.3" y="345">J3Y</text>
<text x="240.8" y="350.2">1.0k</text>
<text x="266.6" y="355.4">PC817</text>
<text x="313.5" y="357.2">1N4148</text>
<text x="52.7" y="362.6">Jumper</text>
<text x="118.6" y="364.3">SRD-05VDC-SL-C</text>
<text x="235.8" y="367">LED</text>
<text x="301.2" y="367.8">0.5k</text>
<text x="323.5" y="371.5">J3Y</text>
<text x="25.6" y="374.9">1.0k</text>
<text x="51.4" y="380.1">PC817</text>
<text x="98.3" y="381.9">1N4148</text>
<text x="20.6" y="391.7">LED</text>
<text x="86" y="392.5">0.5k</text>
<text x="321.6" y="392.5">PC817</text>
<text x="349.6" y="394.5">47</text>
<text x="108.3" y="396.2">J3Y</text>
<text x="274.3" y="405.1">1.2k</text>
<text x="106.5" y="417.2">PC817</text>
<text x="134.4" y="419.2">47</text>
<text x="59.1" y="429.8">1.2k</text>
</g>
<g font-size="3.2" fill="#00f">
<text x="334.9" y="27.9">3</text>
<text x="339.4" y="29.3">GND</text>
<text x="351" y="25.8">NC</text>
<text x="358.1" y="24.3">1</text>
<text x="334.9" y="34.9">5</text>
<text x="350.7" y="32.8">NO</text>
<text x="358.1" y="31.4">2</text>
<text x="339.4" y="36.3">IN</text>
<text x="348.2" y="39.9">COM</text>
<text x="358.1" y="38.5">4</text>
<text x="351" y="76.9">NC</text>
<text x="358.1" y="75.5">1</text>
<text x="334.9" y="79">3</text>
<text x="339.4" y="80.4">GND</text>
<text x="350.7" y="84">NO</text>
<text x="358.1" y="82.6">2</text>
<text x="334.9" y="86.1">5</text>
<text x="339.4" y="87.5">IN</text>
<text x="358.1" y="89.6">4</text>
<text x="348.2" y="91">COM</text>
<text x="334.9" y="160.2">3</text>
<text x="339.4" y="161.6">GND</text>
<text x="351" y="158">NC</text>
<text x="358.1" y="156.6">1</text>
<text x="334.9" y="167.2">5</text>
<text x="350.7" y="165.1">NO</text>
<text x="358.1" y="163.7">2</text>
<text x="339.4" y="168.6">IN</text>
<text x="348.2" y="172.2">COM</text>
<text x="358.1" y="170.7">4</text>
<text x="351" y="209.2">NC</text>
<text x="358.1" y="207.8">1</text>
<text x="334.9" y="211.3">3</text>
<text x="339.4" y="212.7">GND</text>
<text x="358.1" y="214.8">2</text>
<text x="334.9" y="218.4">5</text>
<text x="339.4" y="219.8">IN</text>
<text x="350.7" y="216.3">NO</text>
<text x="358.1" y="221.9">4</text>
<text x="348.2" y="223.3">COM</text>
<text x="334.9" y="297.7">3</text>
<text x="339.4" y="299.2">GND</text>
<text x="351" y="295.6">NC</text>
<text x="358.1" y="294.2">1</text>
<text x="334.9" y="304.8">5</text>
<text x="350.7" y="302.7">NO</text>
<text x="358.1" y="301.3">2</text>
<text x="339.4" y="306.2">IN</text>
<text x="348.2" y="309.7">COM</text>
<text x="358.1" y="308.3">4</text>
<text x="119.7" y="322.4">3</text>
<text x="124.2" y="323.8">GND</text>
<text x="135.8" y="320.3">NC</text>
<text x="142.9" y="318.9">1</text>
<text x="119.7" y="329.5">5</text>
<text x="135.5" y="327.4">NO</text>
<text x="142.9" y="326">2</text>
<text x="124.2" y="330.9">IN</text>
<text x="133" y="334.4">COM</text>
<text x="142.9" y="333">4</text>
<text x="351" y="346.8">NC</text>
<text x="358.1" y="345.4">1</text>
<text x="334.9" y="348.9">3</text>
<text x="339.4" y="350.3">GND</text>
<text x="350.7" y="353.8">NO</text>
<text x="358.1" y="352.4">2</text>
<text x="334.9" y="356">5</text>
<text x="339.4" y="357.4">IN</text>
<text x="358.1" y="359.5">4</text>
<text x="348.2" y="360.9">COM</text>
<text x="135.8" y="371.5">NC</text>
<text x="142.9" y="370.1">1</text>
<text x="119.7" y="373.6">3</text>
<text x="124.2" y="375">GND</text>
<text x="142.9" y="377.1">2</text>
<text x="119.7" y="380.6">5</text>
<text x="124.2" y="382.1">IN</text>
<text x="135.5" y="378.5">NO</text>
<text x="133" y="385.6">COM</text>
<text x="142.9" y="384.2">4</text>
</g>
<g font-size="3.2">
<text x="255.5" y="38.5">1</text>
<text x="285.8" y="38.5">4</text>
<text x="255.5" y="49">2</text>
<text x="285.8" y="49">3</text>
<text x="255.5" y="89.6">1</text>
<text x="285.8" y="89.6">4</text>
<text x="255.5" y="100.2">2</text>
<text x="285.8" y="100.2">3</text>
<text x="310.2" y="126.6">4</text>
<text x="340.4" y="126.6">1</text>
<text x="310.2" y="137.2">3</text>
<text x="340.4" y="137.2">2</text>
<text x="255.5" y="170.7">1</text>
<text x="285.8" y="170.7">4</text>
<text x="255.5" y="181.3">2</text>
<text x="285.8" y="181.3">3</text>
<text x="255.5" y="221.9">1</text>
<text x="285.8" y="221.9">4</text>
<text x="255.5" y="232.5">2</text>
<text x="285.8" y="232.5">3</text>
<text x="310.2" y="258.9">4</text>
<text x="340.4" y="258.9">1</text>
<text x="310.2" y="269.5">3</text>
<text x="340.4" y="269.5">2</text>
<text x="255.5" y="308.3">1</text>
<text x="285.8" y="308.3">4</text>
<text x="255.5" y="318.9">2</text>
<text x="285.8" y="318.9">3</text>
<text x="40.3" y="333">1</text>
<text x="70.6" y="333">4</text>
<text x="40.3" y="343.6">2</text>
<text x="70.6" y="343.6">3</text>
<text x="255.5" y="359.5">1</text>
<text x="285.8" y="359.5">4</text>
<text x="255.5" y="370.1">2</text>
<text x="285.8" y="370.1">3</text>
<text x="40.3" y="384.2">1</text>
<text x="70.6" y="384.2">4</text>
<text x="40.3" y="394.8">2</text>
<text x="70.6" y="394.8">3</text>
<text x="310.2" y="396.5">4</text>
<text x="340.4" y="396.5">1</text>
<text x="310.2" y="407.1">3</text>
<text x="340.4" y="407.1">2</text>
<text x="95" y="421.2">4</text>
<text x="125.2" y="421.2">1</text>
<text x="95" y="431.8">3</text>
<text x="125.2" y="431.8">2</text>
</g>
<g font-size="2.1" fill="#840000">
<text x="34.7" y="119.9">1</text>
<text x="91" y="119.9">16</text>
<text x="34.7" y="123.4">2</text>
<text x="43.7" y="124.5">ADC/D36*</text>
<text x="43.7" y="121">EN</text>
<text x="79.4" y="124.5">D22</text>
<text x="79.4" y="121">D23</text>
<text x="91" y="123.4">17</text>
<text x="34.7" y="130.5">4</text>
<text x="34.7" y="127">3</text>
<text x="43.7" y="131.6">ADC/D34*</text>
<text x="43.7" y="128.1">ADC/D39*</text>
<text x="73.1" y="131.6">UA0RX/D3</text>
<text x="73.1" y="128.1">UA0TX/D1</text>
<text x="91" y="130.5">19</text>
<text x="91" y="127">18</text>
<text x="34.7" y="137.5">6</text>
<text x="34.7" y="134">5</text>
<text x="43.7" y="135.1">ADC/D35*</text>
<text x="79.4" y="135.1">D21</text>
<text x="91" y="137.5">21</text>
<text x="91" y="134">20</text>
<text x="34.7" y="141.1">7</text>
<text x="43.7" y="142.2">ADC/D33</text>
<text x="43.7" y="138.6">ADC/D32</text>
<text x="79.4" y="142.2">D18</text>
<text x="79.4" y="138.6">D19</text>
<text x="91" y="141.1">22</text>
<text x="34.7" y="148.1">9</text>
<text x="34.7" y="144.6">8</text>
<text x="43.7" y="149.2">ADC/DAC1/D26</text>
<text x="43.7" y="145.7">ADC/DAC0/D25</text>
<text x="71.8" y="149.2">UA2TX/D17</text>
<text x="80.7" y="145.7">D5</text>
<text x="91" y="148.1">24</text>
<text x="91" y="144.6">23</text>
<text x="33.4" y="155.2">11</text>
<text x="33.4" y="151.7">10</text>
<text x="43.7" y="152.8">ADC/D27</text>
<text x="71.8" y="152.8">UA2RX/D16</text>
<text x="91" y="155.2">26</text>
<text x="91" y="151.7">25</text>
<text x="33.4" y="158.7">12</text>
<text x="43.7" y="159.8">ADC/D12</text>
<text x="43.7" y="156.3">ADC/D14</text>
<text x="74.4" y="159.8">LED0/D2</text>
<text x="75.6" y="156.3">ADC/D4</text>
<text x="91" y="158.7">27</text>
<text x="33.4" y="165.8">14</text>
<text x="33.4" y="162.2">13</text>
<text x="43.7" y="166.9">GND</text>
<text x="43.7" y="163.3">ADC/D13</text>
<text x="74.4" y="163.3">ADC/D15</text>
<text x="79.4" y="166.9">GND</text>
<text x="91" y="165.8">29</text>
<text x="91" y="162.2">28</text>
<text x="33.4" y="169.3">15</text>
<text x="43.7" y="170.4">VIN</text>
<text x="79.4" y="170.4">3V3</text>
<text x="91" y="169.3">30</text>
</g>
</svg>
